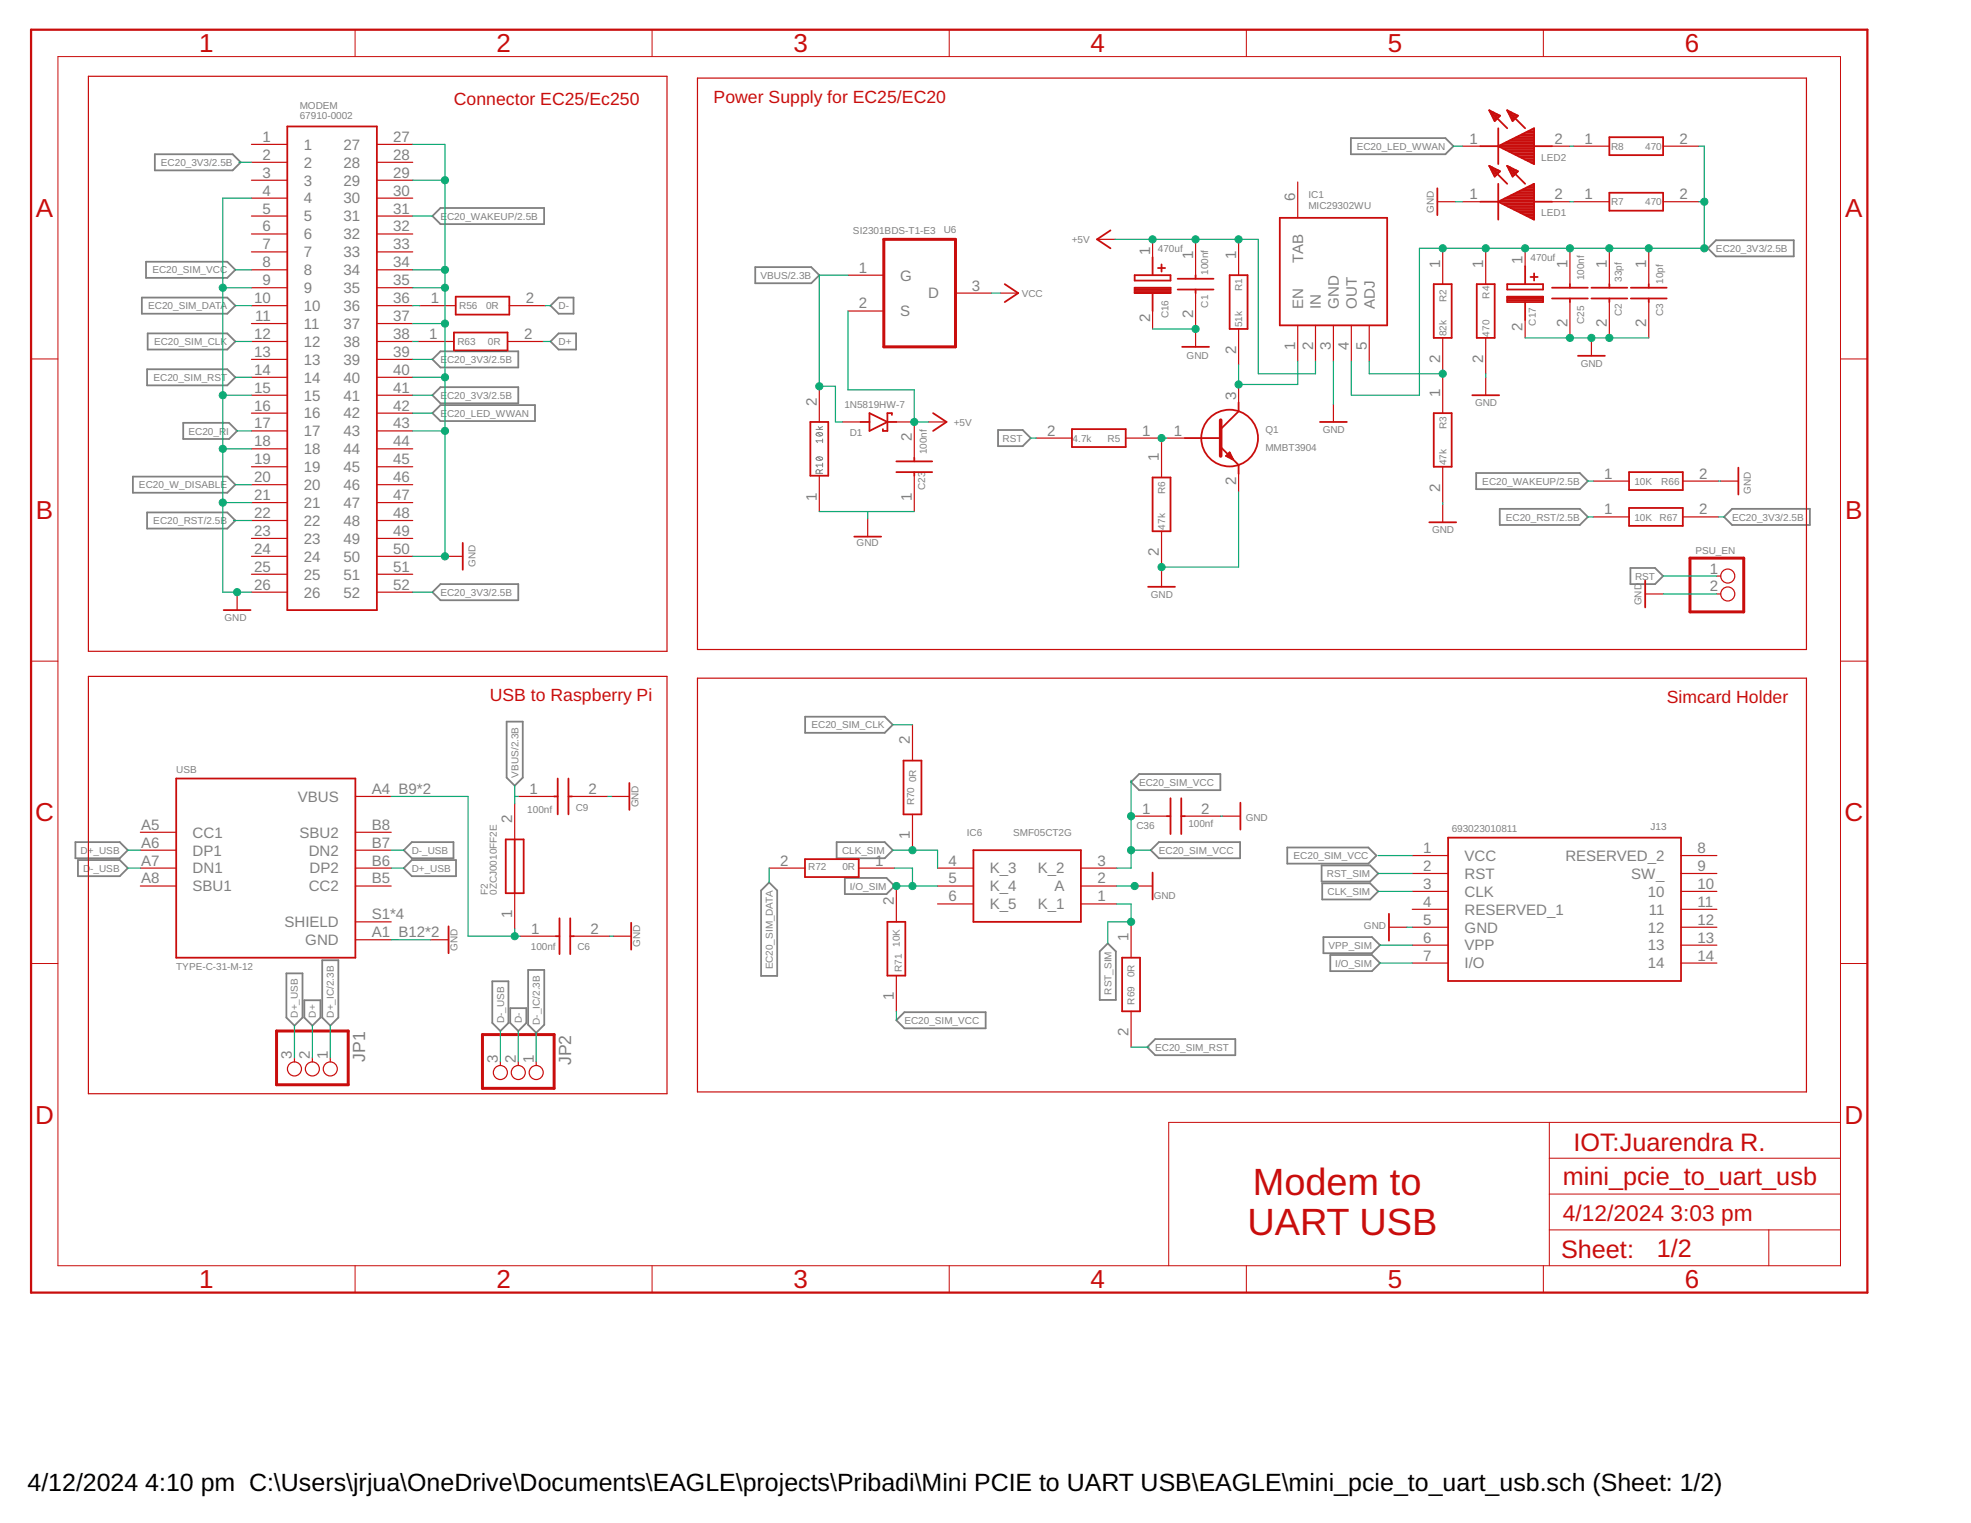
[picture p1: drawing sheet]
<svg xmlns="http://www.w3.org/2000/svg" width="279mm" height="216mm" viewBox="0 0 279 216" stroke-linecap="round" stroke-linejoin="round" font-family="sans-serif">
<g fill="none" stroke="#808080" stroke-width=".14">
<path d="M115.7 60.9h.9M115.7 61.4l.3-.1h.3l.3 .1v.2a.55 .55 0 0 1-.9 0zM115.7 64.9l.4-.2 .4 .1 .1 .2a.53 .53 0 0 1-.9 0zM115.9 61.4l.5 .4M115.9 64.8l.5 .4M116 60.5l.3 .4M116.2 67.1v-.4a.25 .25 0 0 0-.3-.1 .25 .25 0 0 0-.2 .2v.3h.9M116.6 62.5h-.9l.2 .2M116.6 62.2v.5M116.6 65.7v.5M116.6 60.5l-.4 .2M116.6 66.6l-.4 .2"/>
<path d="M116.6 65.9h-.9l.2 .3"/>
</g>
<g fill="none" stroke="#808080" stroke-width=".25">
<path d="M191.5 19.6h13.4l1.1 1.1-1.1 1.2h-13.4zM20.7 37.1h11.5l1.2 1.1-1.2 1.2h-11.5zM21.9 21.9h11.1l1.1 1.1-1.1 1.2h-11.1zM61.3 30.6l1.1-1.1h14.7v2.3h-14.7zM107.1 37.9h7.9l1.1 1.1-1.1 1.2h-7.9zM242.1 35.2l1.1-1.1h11.1v2.2h-11.1zM20.1 42.2h12.1l1.2 1.1-1.2 1.2h-12.1zM20.8 52.3h11.4l1.2 1.2-1.2 1.1h-11.4zM20.9 47.3h11.3l1.2 1.1-1.2 1.2h-11.3zM26 59.9h6.5l1.1 1.2-1.1 1.1h-6.5zM61.3 50.9l1.1-1.1h11.1v2.3h-11.1zM61.3 56l1.1-1.1h11.1v2.3h-11.1z"/>
<path d="M61.3 58.6l1.1-1.2h13.4v2.3h-13.4zM78 43.3l1.2-1.1h2.1v2.3h-2.1zM78 48.4l1.2-1.1h2.5v2.3h-2.5zM18.8 67.6h13.4l1.2 1.1-1.2 1.1h-13.4zM20.8 72.6h11.4l1.2 1.2-1.2 1.1h-11.4zM141.5 61h3.5l1.1 1.1-1.1 1.1h-3.5zM209.3 67.1h14.6l1.2 1.1-1.2 1.1h-14.6zM212.6 72.1h11.3l1.2 1.2-1.2 1.1h-11.3zM244.4 73.3l1.1-1.2h11.1v2.3h-11.1zM61.3 83.9l1.1-1.1h11.1v2.3h-11.1zM231.1 80.5h3.5l1.2 1.2-1.2 1.1h-3.5zM10.7 119.4h6.3l1.1 1.1-1.1 1.2h-6.3z"/>
<path d="M58.4 119.4h5.9v2.3h-5.9l-1.2-1.2zM71.8 102.3h2.3v7.9l-1.1 1.2-1.2-1.2zM114.1 101.6h11.3l1.2 1.1-1.2 1.2h-11.3zM118.6 119.4h6.8l1.2 1.1-1.2 1.2h-6.8zM160.3 110.9l1.2-1.2h11.5v2.3h-11.5zM11 121.9h6l1.1 1.2-1.1 1.1h-6zM40.6 138h2.3v6.3l-1.2 1.1-1.1-1.1zM45.7 136.1h2.3v8.2l-1.2 1.1-1.1-1.1zM57.2 123.1l1.2-1.2h6.2v2.3h-6.2zM69.8 139.1h2.3v5.9l-1.2 1.2-1.1-1.2zM74.9 137.5h2.3v7.8l-1.2 1.1-1.1-1.1zM109 125.1l1.2 1.1v12.1h-2.3v-12.1z"/>
<path d="M119.8 124.5h5.9l1.1 1.1-1.1 1.1h-5.9zM157 133.7l1.2 1.2v6.9h-2.3v-6.9zM163.1 120.5l1.2-1.1h11.5v2.3h-11.5zM182.5 120.1h11.5l1.1 1.2-1.1 1.1h-11.5zM187.3 122.7h6.9l1.2 1.1-1.2 1.2h-6.9zM187.4 125.2h6.8l1.2 1.2-1.2 1.1h-6.8zM187.6 132.8h6.9l1.1 1.2-1.1 1.1h-6.9zM188.6 135.4h5.9l1.1 1.1-1.1 1.2h-5.9zM43.1 141.8h2.3v2.5l-1.1 1.1-1.2-1.1zM72.3 142.9h2.3v2.1l-1.1 1.2-1.2-1.2zM128.2 143.5h11.5v2.3h-11.5l-1.1-1.2zM162.6 148.4l1.2-1.1h11.3v2.3h-11.3z"/>
</g>
<g fill="none" stroke="#c90d0c" stroke-width=".17">
<path d="M12.5 10.8h82.1v81.5h-82.1zM98.9 11.1h157.2v81h-157.2zM35.6 20.5h5.1M35.6 23h5.1M35.6 25.5h5.1M35.6 28.1h5.1M35.6 30.6h5.1M35.6 33.2h5.1M35.6 35.7h5.1M35.6 38.2h5.1M53.4 20.5h5.1M53.4 23h5.1"/>
<path d="M53.4 25.5h5.1M53.4 28.1h5.1M53.4 30.6h5.1M53.4 33.2h5.1M53.4 35.7h5.1M53.4 38.2h5.1M120.2 39h5.1M155.5 33.9h2.6M163.4 33.9v2.6M169.5 33.9v5.1M175.6 33.9v5.1M184 25.8v5.1"/>
<path d="M203.8 28.6h2.5M204.5 35.2v5.1M207.3 28.6h2.5M207.3 20.7h2.5M210.6 35.2v5.1M216.2 35.2v2.5M220 28.6h2.5M220 20.7h2.5M222.5 35.2v5.1M223.1 28.6h5M223.1 20.7h5M228.1 35.2v5.1"/>
<path d="M233.7 35.2v5.1M235.8 28.6h5M235.8 20.7h5M35.6 40.8h5.1M35.6 43.3h5.1M35.6 45.9h5.1M35.6 48.4h5.1M35.6 50.9h5.1M35.6 53.5h5.1M35.6 56h5.1M35.6 58.6h5.1M53.4 40.8h5.1"/>
<path d="M53.4 43.3h5.1M53.4 45.9h5.1M53.4 48.4h5.1M53.4 50.9h5.1M53.4 53.5h5.1M53.4 56h5.1M53.4 58.6h5.1M59.3 48.4h5M59.5 43.3h5.1M71.9 48.4h5.1M72.2 43.3h5.1M116.1 54.8v5"/>
<path d="M119.4 59.8h2.6M120.2 44.1h5.1M127.1 59.8h2.5v5.1M131.6 59.8h2.6M135.4 41.6h5.1M141.8 41.6h2.5M163.4 44.1v2.5M169.5 41.6v7.6M175.6 46.6v5.1M175.6 54.5v2.5M184 46.1v5.1M186.5 46.1v5.1"/>
<path d="M189 46.1v5.1M189 57.3v2.5M191.6 46.1v5.1M194.1 46.1v5.1M204.5 47.9v5.1M204.5 53.5v5.1M210.6 47.9v5.1M210.6 53.5v2.5M216.2 45.4v2.5M222.5 42.8v5.1M225.6 47.9v2.5M228.1 42.8v5.1"/>
<path d="M233.7 42.8v5.1M35.6 61.1h5.1M35.6 63.6h5.1M35.6 66.2h5.1M35.6 68.7h5.1M35.6 71.2h5.1M35.6 73.8h5.1M35.6 76.3h5.1M35.6 78.9h5.1M53.4 61.1h5.1M53.4 63.6h5.1M53.4 66.2h5.1"/>
<path d="M53.4 68.7h5.1M53.4 71.2h5.1M53.4 73.8h5.1M53.4 76.3h5.1M53.4 78.9h5.1M63.1 78.9h2.5M116.1 67.4v5.1M123 73.5v2.6M129.6 67.4v5.1M146.9 62.1h5.1M159.6 62.1h5.1M164.7 62.6v5.1"/>
<path d="M164.7 75.3v5.1M165.4 62.1h2.6M175.6 67.2v2.5M204.5 66.2v5M204.5 71.5v2.5M225.8 68.2h5.1M225.8 73.3h5.1M238.5 68.2h5.1M238.5 73.3h5.1M243.9 68.2h2.5M12.5 95.9h82.1v59.1h-82.1zM33.6 83.9v2.6"/>
<path d="M35.6 81.4h5.1M35.6 83.9h5.1M53.4 81.4h5.1M53.4 83.9h5.1M98.9 96.1h157.2v58.7h-157.2zM164.7 80.6v2.6M233.2 84.2h2.6M243.4 81.7h.5M243.4 84.2h.5M19.9 118h5.1M50.4 112.9h5.1M50.4 118h5.1"/>
<path d="M73 113.9v5.1M73.5 112.9h5M81.1 112.9h5.1M86.7 112.9h2.5M129.3 102.7v5.1M129.3 115.4v5.1M160.3 115.7h5.1M168 115.7h5M173.3 115.7h2.5M19.9 125.6h5.1M19.9 123.1h5.1M19.9 120.5h5.1"/>
<path d="M50.4 125.6h5.1M50.4 123.1h5.1M50.4 133.2h5.1M50.4 120.5h5.1M50.4 130.7h5.1M61 133.2h2.6M73 126.6v5.1M73.7 132.7h5.1M81.3 132.7h5.1M86.9 132.7h2.6M109 123.1h5.1M121.7 123.1h5.1"/>
<path d="M127.1 125.6v5.1M127.1 138.3v5.1M132.9 125.6h5.1M132.9 123.1h5.1M132.9 128.1h5.1M153.2 125.6h5.1M153.2 123.1h5.1M153.2 128.1h5.1M160.3 130.7v5.1M160.8 125.6h2.6M196.9 131.4h2.5M200.2 121.3h5.1"/>
<path d="M200.2 123.8h5.1M200.2 126.4h5.1M200.2 128.9h5.1M200.2 131.4h5.1M200.2 134h5.1M200.2 136.5h5.1M238.3 121.3h5.1M238.3 123.8h5.1M238.3 126.4h5.1M238.3 128.9h5.1M238.3 131.4h5.1M238.3 134h5.1"/>
<path d="M238.3 136.5h5.1M41.7 150v.5M44.3 150v.5M46.8 150v.5M70.9 150.5v.5M73.5 150.5v.5M76 150.5v.5M160.3 143.4v5"/>
<circle cx="244.9" cy="81.7" r=".99"/>
<circle cx="244.9" cy="84.2" r=".99"/>
<circle cx="41.7" cy="151.5" r=".99"/>
<circle cx="44.3" cy="151.5" r=".99"/>
<circle cx="46.8" cy="151.5" r=".99"/>
<circle cx="70.9" cy="152" r=".99"/>
<circle cx="73.5" cy="152" r=".99"/>
<circle cx="76" cy="152" r=".99"/>
</g>
<g fill="none" stroke="#c90d0c" stroke-width=".14">
<path d="M8.2 8h252.7v171.4h-252.7zM50.3 4.2v3.8M92.4 4.2v3.8M134.6 4.2v3.8M176.7 4.2v3.8M218.8 4.2v3.8M4.4 50.9h3.8M260.9 50.9h3.8M4.4 93.7h3.8M260.9 93.7h3.8M4.4 136.6h3.8M260.9 136.6h3.8"/>
<path d="M219.6 159.1v20.3M260.9 159.1h-95.2v20.3M50.3 179.4v3.8M92.4 179.4v3.8M134.6 179.4v3.8M176.7 179.4v3.8M218.8 179.4v3.8M219.6 174.3h41.3M219.6 169.3h41.3M219.6 164.2h41.3M250.7 174.3v5.1"/>
</g>
<path d="M4.4 4.2h260.3v179h-260.3z" fill="none" stroke="#c90d0c" stroke-width=".32"/>
<g fill="none" stroke="#c90d0c" stroke-width=".25">
<path d="M40.7 17.9h12.7v68.6h-12.7zM211.1 15.6l2.6 2.6M211.1 15.6l1.5 .8-.7 .8zM211.2 15.7h.1M211.3 15.9h.4M211.4 16.2h.8M211.5 16.4h1.1M211.6 16.6h.8M211.7 16.8h.5M211.8 17h.2M212.4 18.2v5.1M213.7 15.6l2.5 2.6"/>
<path d="M213.7 15.6l1.5 .8-.8 .8zM213.7 15.7h.1M213.8 15.9h.4M213.9 16.2h.8M214 19.9h3.5M214 16.4h1.1M214.1 16.6h.9M214.2 16.8h.6M214.4 17h.1M214.4 19.7h3.1M214.9 19.5h2.6M215.3 19.3h2.2"/>
<path d="M215.8 19h1.7M216.2 18.8h1.3M216.6 18.6h.9M217.1 18.4h.4M228.1 19.5h7.7v2.5h-7.7zM157.4 32.7l-1.9 1.2 1.9 1.3M160.8 39h5.1v.8h-5.1zM163.4 36.5v2.5M164.1 38h1.1M164.7 37.5v1M166.9 39.5h5.1M169.5 39v.5"/>
<path d="M174.3 39h2.5v7.6h-2.5zM181.4 30.9h15.2v15.2h-15.2zM203.8 26.7v3.8M209.8 28.6h10.2M209.8 20.7h2.6M211.1 23.5l2.6 2.6M211.1 23.5l1.5 .8-.7 .7zM211.2 23.7h.3M211.3 23.9h.7M211.4 24.2h1M211.6 24.4h1M211.7 24.6h.6"/>
<path d="M211.8 24.8h.3M212.4 20.7l5.1-2.5v5.1zM212.4 28.6l5.1-2.5v5zM212.4 26.1v5M212.6 20.8h4.9M212.6 20.6h4.9M212.8 28.4h4.7M212.9 28.8h4.6M213 21h4.5M213.1 20.4h4.4M213.3 28.2h4.2M213.3 29h4.2"/>
<path d="M213.5 21.3h4M213.5 20.2h4M213.7 23.5l2.5 2.6M213.7 23.5l1.5 .8-.8 .7zM213.7 27.9h3.8M213.7 29.3h3.8M213.8 23.7h.3M213.9 23.9h.6M213.9 21.5h3.6M214 24.2h.9M214.1 24.4h1M214.2 27.7h3.3"/>
<path d="M214.2 29.5h3.3M214.2 24.6h.7M214.3 24.8h.4M214.4 21.7h3.1M214.6 27.5h2.9M214.6 29.7h2.9M214.8 21.9h2.7M215.1 27.3h2.4M215.1 29.9h2.4M215.3 22.2h2.2M215.5 27.1h2M215.5 30.2h2"/>
<path d="M215.7 22.4h1.8M215.9 26.8h1.6M216 30.4h1.5M216.2 22.6h1.3M216.2 37.7v2.6M216.4 26.6h1.1M216.4 30.6h1.1M216.6 22.8h.9M216.8 26.4h.7M216.9 30.8h.6M217 39.3h1M217 23.1h.5"/>
<path d="M217.3 26.2h.2M217.3 31.1h.2M217.5 38.8v1M217.5 20.7h2.5M228.1 27.3h7.7v2.6h-7.7zM64.3 47.1h7.6v2.6h-7.6zM64.6 42.1h7.6v2.5h-7.6zM114.9 59.8h2.5v7.6h-2.5zM122 59.8h1.3M123.3 58.6l2.5 1.2-2.5 1.3zM125.8 59.8h1.3M126.4 58.8v-.2h-.6v2.5h-.6v-.3"/>
<path d="M132.3 58.6l1.9 1.2-1.9 1.3M142.4 40.3l1.9 1.3-1.9 1.2M160.8 41h5.1M160.8 40.8h5.1v.8h-5.1zM160.8 41.5h5.1M160.8 41.3h5.1M160.8 40.8h5.1M163.4 41.6v2.5M166.9 41h5.1M167.6 49.2h3.8M169.5 41v.6M175.6 57v1.3l-2.6 2.5"/>
<path d="M187.1 59.8h3.8M203.2 40.3h2.6v7.6h-2.6zM203.2 58.6h2.6v7.6h-2.6zM208.7 56h3.8M209.3 40.3h2.6v7.6h-2.6zM213.7 42.1h5v.7h-5zM213.7 40.3h5v.7h-5zM213.7 42.6h5M213.7 42.4h5M213.7 42.1h5M216.2 42.8v2.6M220 40.8h5.1"/>
<path d="M220 42.3h5.1M222.5 40.3v.5M222.5 42.3v.5M223.7 50.4h3.8M225.6 40.8h5.1M225.6 42.3h5.1M228.1 40.3v.5M228.1 42.3v.5M231.2 40.8h5.1M231.2 42.3h5.1M233.7 40.3v.5M233.7 42.3v.5"/>
<path d="M65.6 77v3.8M121.1 76.1h3.8M127.1 66.9h5M127.1 65.4h5M129.6 64.9v.5M129.6 66.9v.5M152 60.8h7.6v2.6h-7.6zM163.4 67.7h2.5v7.6h-2.5zM168 62.1h5M173 63.4l2.6 2.5v1.3M173.8 64.6l.5-.5 .5 1.1zM173.8 64.6h.7"/>
<path d="M174.1 64.4h.3M174.1 64.8h.5M174.3 64.2h.1M174.6 65h.2M202.6 74h3.8M230.9 66.9h7.6v2.6h-7.6zM230.9 72h7.6v2.5h-7.6zM246.4 66.3v3.8M31.7 86.5h3.8M162.8 83.2h3.8M233.2 82.3v3.8M25 110.4h25.4v25.4h-25.4z"/>
<path d="M71.7 119h2.5v7.6h-2.5zM73 119v7.6M78.5 112.9h.6M79.1 110.4v5M80.6 110.4v5M80.6 112.9h.5M89.2 111v3.8M128.1 107.8h2.5v7.6h-2.5zM165.4 115.7h.5M165.9 113.2v5M167.4 113.2v5M167.4 115.7h.6"/>
<path d="M175.8 113.8v3.8M205.3 118.7h33v20.4h-33zM63.6 131.3v3.8M78.8 132.7h.5M79.3 130.2v5.1M80.8 130.2v5.1M80.8 132.7h.5M89.5 130.8v3.8M114.1 121.8h7.6v2.5h-7.6zM125.8 130.7h2.5v7.6h-2.5zM138 120.5h15.2v10.2h-15.2zM159.1 135.8h2.5v7.6h-2.5z"/>
<path d="M163.4 123.7v3.8M196.9 129.5v3.8"/>
<circle cx="174.3" cy="62.1" r="4"/>
</g>
<path d="M173 59.6v5" fill="none" stroke="#c90d0c" stroke-width=".51"/>
<path d="M125.3 33.9h10.1v15.3h-10.1zM239.6 79.1h7.6v7.6h-7.6zM39.2 146.2h10.2v7.6h-10.2zM68.4 146.7h10.1v7.6h-10.1z" fill="none" stroke="#c90d0c" stroke-width=".42"/>
<g fill="none" stroke="#0dab76" stroke-width=".17">
<path d="M33.4 38.2h2.2M33.9 23h1.7M35.6 28.1h-4v55.8h4M58.5 38.2h4.6M58.5 30.6h2.8M58.5 25.5h4.6M58.5 20.5h4.6v58.4h-4.6M120.2 39h-4.1v15.8h2.3v5h1M158.1 33.9h20.3v19.1h8.1v-1.8M206 20.7h1.3M206.3 28.6h1M222.5 28.6h.6"/>
<path d="M222.5 20.7h.6M240.8 20.7h.8v14.5M240.8 28.6h.8M242.1 35.2h-40.9v20.8h-9.6v-4.8M31.6 56h4M31.6 40.8h4M33.4 43.3h2.2M33.4 48.4h2.2M33.4 53.5h2.2M58.5 56h2.8M58.5 50.9h2.8M58.5 43.3h1"/>
<path d="M58.5 48.4h.8M58.5 53.5h4.6M58.5 58.6h2.8M58.5 40.8h4.6M58.5 45.9h4.6M77 48.4h1M77.3 43.3h.7M120.2 44.1v11.2h9.4v4.5h2M140.5 41.6h1.3M163.4 46.6h6.1M184 51.2v3.3h-8.4v-2.8M189 51.2v6.1"/>
<path d="M194.1 51.2v1.8h10.4v.5M210.6 53v.5M216.2 47.9h17.5M31.6 71.2h4M31.6 63.6h4M33.1 73.8h2.5M33.4 68.7h2.2M33.6 61.1h2M58.5 61.1h4.6M116.1 72.5h13.5M123 72.5v1M146.1 62.1h.8"/>
<path d="M165.4 62.1h-.7v.5M175.6 69.7v10.7h-10.9v.2M204.5 71.2v.3M225.1 73.3h.7M225.1 68.2h.7M243.6 73.3h.8M243.6 68.2h.3M33.6 83.9v.3M58.5 83.9h2.8M235.8 84.2h7.6M235.8 81.7h7.6M55.5 112.9h10.9v19.8h7.3"/>
<path d="M73 112.9h.5M73 111.4v2.5M86.2 112.9h.5M126.6 102.7h2.7M160.3 110.6v12.5h-2M173 115.7h.3M18.1 120.5h1.8M18.1 123.1h1.8M55.5 120.5h1.7M55.5 123.1h1.7M55.5 133.2h5.5M73 131.7v1"/>
<path d="M86.4 132.7h.5M109 123.1v2M126.6 120.5h6.3v2.6M126.6 125.6h6.3M126.8 123.1h2.5v2.5M158.3 128.1h2v2.6h-3.3v3M158.3 125.6h2.5M160.3 120.5h2.8M195.4 121.3h4.8M195.4 123.8h4.8M195.4 126.4h4.8M195.6 134h4.6"/>
<path d="M195.6 136.5h4.6M199.4 131.4h.8M41.7 145.4v4.6M44.3 145.4v4.6M46.8 145.4v4.6M70.9 146.2v4.3M73.5 146.2v4.3M76 146.4v4.1M127.1 143.4v1.2M160.3 148.4h2.6"/>
</g>
<g fill="#0dab76" stroke="#0dab76" stroke-width=".14">
<circle cx="222.5" cy="35.2" r=".51"/>
<circle cx="228.1" cy="35.2" r=".51"/>
<circle cx="233.7" cy="35.2" r=".51"/>
<circle cx="216.2" cy="35.2" r=".51"/>
<circle cx="204.5" cy="35.2" r=".51"/>
<circle cx="210.6" cy="35.2" r=".51"/>
<circle cx="241.6" cy="35.2" r=".51"/>
<circle cx="241.6" cy="28.6" r=".51"/>
<circle cx="160.3" cy="115.7" r=".51"/>
<circle cx="160.3" cy="120.5" r=".51"/>
<circle cx="222.5" cy="47.9" r=".51"/>
<circle cx="225.6" cy="47.9" r=".51"/>
<circle cx="228.1" cy="47.9" r=".51"/>
<circle cx="160.8" cy="125.6" r=".51"/>
<circle cx="63.1" cy="61.1" r=".51"/>
<circle cx="63.1" cy="53.5" r=".51"/>
<circle cx="63.1" cy="45.9" r=".51"/>
<circle cx="63.1" cy="40.8" r=".51"/>
<circle cx="63.1" cy="38.2" r=".51"/>
<circle cx="63.1" cy="25.5" r=".51"/>
<circle cx="63.1" cy="78.9" r=".51"/>
<circle cx="33.6" cy="83.9" r=".51"/>
<circle cx="31.6" cy="71.2" r=".51"/>
<circle cx="31.6" cy="63.6" r=".51"/>
<circle cx="31.6" cy="56" r=".51"/>
<circle cx="31.6" cy="40.8" r=".51"/>
<circle cx="169.5" cy="46.6" r=".51"/>
<circle cx="164.7" cy="80.4" r=".51"/>
<circle cx="160.3" cy="130.7" r=".51"/>
<circle cx="129.3" cy="120.5" r=".51"/>
<circle cx="127.1" cy="125.6" r=".51"/>
<circle cx="129.3" cy="125.6" r=".51"/>
<circle cx="163.4" cy="33.9" r=".51"/>
<circle cx="169.5" cy="33.9" r=".51"/>
<circle cx="175.6" cy="33.9" r=".51"/>
<circle cx="129.6" cy="59.8" r=".51"/>
<circle cx="175.6" cy="54.5" r=".51"/>
<circle cx="204.5" cy="53" r=".51"/>
<circle cx="164.7" cy="62.1" r=".51"/>
<circle cx="73" cy="132.7" r=".51"/>
<circle cx="116.1" cy="54.8" r=".51"/>
</g>
<g font-size="5.4" fill="#c90d0c">
<text x="177.6" y="169.3">Modem to</text>
<text x="176.8" y="175.1">UART USB</text>
</g>
<g font-size="3.7" fill="#c90d0c">
<text x="28.3" y="7.4">1</text>
<text x="70.4" y="7.4">2</text>
<text x="112.5" y="7.4">3</text>
<text x="154.6" y="7.4">4</text>
<text x="196.7" y="7.4">5</text>
<text x="238.8" y="7.4">6</text>
<text x="5.1" y="30.7">A</text>
<text x="261.6" y="30.7">A</text>
<text x="5.1" y="73.6">B</text>
<text x="261.6" y="73.6">B</text>
<text x="5" y="116.4">C</text>
<text x="261.5" y="116.4">C</text>
<text x="5" y="159.3">D</text>
<text x="261.5" y="159.3">D</text>
<text x="28.3" y="182.6">1</text>
<text x="70.4" y="182.6">2</text>
<text x="112.5" y="182.6">3</text>
<text x="154.6" y="182.6">4</text>
<text x="196.7" y="182.6">5</text>
<text x="238.8" y="182.6">6</text>
</g>
<g font-size="3.6" fill="#c90d0c">
<text x="223.1" y="163.2">IOT:Juarendra R.</text>
<text x="221.5" y="168">mini_pcie_to_uart_usb</text>
<text x="221.3" y="178.3">Sheet:</text>
<text x="234.9" y="178.2">1/2</text>
</g>
<g font-size="3.5">
<text x="3.9" y="211.4">4/12/2024</text>
<text x="20.6" y="211.4">4:10 pm C:\Users\jrjua\OneDrive\Documents\EAGLE\projects\Pribadi\Mini PCIE to UART USB\EAGLE\mini_pcie_to_uart_usb.sch (Sheet: 1/2)</text>
</g>
<g font-size="3.2" fill="#c90d0c">
<text x="221.5" y="173.1">4/12/2024</text>
<text x="236.8" y="173.1">3:03 pm</text>
</g>
<g font-size="2.5" fill="#c90d0c">
<text x="64.3" y="14.9">Connector EC25/Ec250</text>
<text x="101.2" y="14.6">Power Supply for EC25/EC20</text>
<text x="69.4" y="99.4">USB to Raspberry Pi</text>
<text x="236.3" y="99.7">Simcard Holder</text>
</g>
<g font-size="2.5" fill="#808080">
<text x="51.8" y="150.5" transform="rotate(-90 51.8 150.5)">JP1</text>
<text x="81" y="151" transform="rotate(-90 81 151)">JP2</text>
</g>
<g font-size="2.1" fill="#808080">
<text x="37.2" y="20.1">1</text>
<text x="37.2" y="22.7">2</text>
<text x="43.1" y="21.2">1</text>
<text x="43.1" y="23.8">2</text>
<text x="48.7" y="21.2">27</text>
<text x="48.7" y="23.8">28</text>
<text x="55.8" y="20.1">27</text>
<text x="55.8" y="22.7">28</text>
<text x="208.3" y="20.4">1</text>
<text x="220.4" y="20.4">2</text>
<text x="224.6" y="20.4">1</text>
<text x="238.1" y="20.4">2</text>
<text x="37.2" y="25.2">3</text>
<text x="37.2" y="27.7">4</text>
<text x="43.1" y="26.3">3</text>
<text x="43.1" y="28.8">4</text>
<text x="48.7" y="26.3">29</text>
<text x="48.7" y="28.8">30</text>
<text x="55.8" y="25.2">29</text>
<text x="55.8" y="27.7">30</text>
<text x="183.6" y="28.5" transform="rotate(-90 183.6 28.5)">6</text>
<text x="208.3" y="28.2">1</text>
<text x="220.4" y="28.2">2</text>
<text x="224.6" y="28.2">1</text>
<text x="238.1" y="28.2">2</text>
<text x="37.2" y="30.3">5</text>
<text x="37.2" y="32.8">6</text>
<text x="37.2" y="35.3">7</text>
<text x="43.1" y="31.4">5</text>
<text x="43.1" y="33.9">6</text>
<text x="48.7" y="31.4">31</text>
<text x="48.7" y="33.9">32</text>
<text x="55.8" y="30.3">31</text>
<text x="55.8" y="32.8">32</text>
<text x="55.8" y="35.3">33</text>
<text x="37.2" y="37.9">8</text>
<text x="37.2" y="40.4">9</text>
<text x="43.1" y="36.5">7</text>
<text x="43.1" y="39">8</text>
<text x="43.1" y="41.5">9</text>
<text x="48.7" y="36.5">33</text>
<text x="48.7" y="39">34</text>
<text x="48.7" y="41.5">35</text>
<text x="55.8" y="37.9">34</text>
<text x="55.8" y="40.4">35</text>
<text x="121.8" y="38.6">1</text>
<text x="127.6" y="39.8">G</text>
<text x="137.8" y="41.2">3</text>
<text x="163" y="36.1" transform="rotate(-90 163 36.1)">1</text>
<text x="169.1" y="36.7" transform="rotate(-90 169.1 36.7)">1</text>
<text x="175.2" y="36.7" transform="rotate(-90 175.2 36.7)">1</text>
<text x="184.7" y="37.2" transform="rotate(-90 184.7 37.2)">TAB</text>
<text x="204.2" y="37.9" transform="rotate(-90 204.2 37.9)">1</text>
<text x="210.3" y="37.9" transform="rotate(-90 210.3 37.9)">1</text>
<text x="215.8" y="37.4" transform="rotate(-90 215.8 37.4)">1</text>
<text x="222.2" y="37.9" transform="rotate(-90 222.2 37.9)">1</text>
<text x="227.8" y="37.9" transform="rotate(-90 227.8 37.9)">1</text>
<text x="233.4" y="37.9" transform="rotate(-90 233.4 37.9)">1</text>
<text x="36" y="43">10</text>
<text x="36.2" y="45.5">11</text>
<text x="43.1" y="44.1">10</text>
<text x="43.1" y="46.6">11</text>
<text x="48.7" y="44.1">36</text>
<text x="48.7" y="46.6">37</text>
<text x="55.8" y="43">36</text>
<text x="55.8" y="45.5">37</text>
<text x="61.1" y="43">1</text>
<text x="74.5" y="43">2</text>
<text x="121.8" y="43.7">2</text>
<text x="127.6" y="44.8">S</text>
<text x="131.6" y="42.3">D</text>
<text x="163" y="45.6" transform="rotate(-90 163 45.6)">2</text>
<text x="169.1" y="45.1" transform="rotate(-90 169.1 45.1)">2</text>
<text x="184.7" y="43.8" transform="rotate(-90 184.7 43.8)">EN</text>
<text x="187.3" y="43.8" transform="rotate(-90 187.3 43.8)">IN</text>
<text x="189.8" y="43.8" transform="rotate(-90 189.8 43.8)">GND</text>
<text x="192.3" y="43.8" transform="rotate(-90 192.3 43.8)">OUT</text>
<text x="194.9" y="43.8" transform="rotate(-90 194.9 43.8)">ADJ</text>
<text x="215.8" y="46.9" transform="rotate(-90 215.8 46.9)">2</text>
<text x="222.2" y="46.3" transform="rotate(-90 222.2 46.3)">2</text>
<text x="227.8" y="46.3" transform="rotate(-90 227.8 46.3)">2</text>
<text x="233.4" y="46.3" transform="rotate(-90 233.4 46.3)">2</text>
<text x="36" y="48">12</text>
<text x="36" y="50.6">13</text>
<text x="36" y="53.1">14</text>
<text x="43.1" y="49.2">12</text>
<text x="43.1" y="51.7">13</text>
<text x="48.7" y="49.2">38</text>
<text x="48.7" y="51.7">39</text>
<text x="55.8" y="48">38</text>
<text x="55.8" y="50.6">39</text>
<text x="55.8" y="53.1">40</text>
<text x="60.8" y="48">1</text>
<text x="74.3" y="48">2</text>
<text x="175.2" y="50.1" transform="rotate(-90 175.2 50.1)">2</text>
<text x="183.6" y="49.6" transform="rotate(-90 183.6 49.6)">1</text>
<text x="186.1" y="49.6" transform="rotate(-90 186.1 49.6)">2</text>
<text x="188.7" y="49.6" transform="rotate(-90 188.7 49.6)">3</text>
<text x="191.2" y="49.6" transform="rotate(-90 191.2 49.6)">4</text>
<text x="193.8" y="49.6" transform="rotate(-90 193.8 49.6)">5</text>
<text x="204.2" y="51.4" transform="rotate(-90 204.2 51.4)">2</text>
<text x="210.3" y="51.4" transform="rotate(-90 210.3 51.4)">2</text>
<text x="36" y="55.7">15</text>
<text x="36" y="58.2">16</text>
<text x="43.1" y="54.2">14</text>
<text x="43.1" y="56.8">15</text>
<text x="43.1" y="59.3">16</text>
<text x="48.7" y="54.2">40</text>
<text x="48.7" y="56.8">41</text>
<text x="48.7" y="59.3">42</text>
<text x="55.8" y="55.7">41</text>
<text x="55.8" y="58.2">42</text>
<text x="115.8" y="57.5" transform="rotate(-90 115.8 57.5)">2</text>
<text x="175.2" y="56.7" transform="rotate(-90 175.2 56.7)">3</text>
<text x="204.2" y="56.2" transform="rotate(-90 204.2 56.2)">1</text>
<text x="36" y="60.7">17</text>
<text x="36" y="63.3">18</text>
<text x="36" y="65.8">19</text>
<text x="43.1" y="61.9">17</text>
<text x="43.1" y="64.4">18</text>
<text x="48.7" y="61.9">43</text>
<text x="48.7" y="64.4">44</text>
<text x="55.8" y="60.7">43</text>
<text x="55.8" y="63.3">44</text>
<text x="55.8" y="65.8">45</text>
<text x="129.2" y="62.6" transform="rotate(-90 129.2 62.6)">2</text>
<text x="148.4" y="61.8">2</text>
<text x="161.9" y="61.8">1</text>
<text x="164.3" y="65.4" transform="rotate(-90 164.3 65.4)">1</text>
<text x="166.4" y="61.8">1</text>
<text x="36" y="68.4">20</text>
<text x="36" y="70.9">21</text>
<text x="43.1" y="66.9">19</text>
<text x="43.1" y="69.5">20</text>
<text x="48.7" y="66.9">45</text>
<text x="48.7" y="69.5">46</text>
<text x="55.8" y="68.4">46</text>
<text x="55.8" y="70.9">47</text>
<text x="115.8" y="71" transform="rotate(-90 115.8 71)">1</text>
<text x="129.2" y="71" transform="rotate(-90 129.2 71)">1</text>
<text x="175.2" y="68.7" transform="rotate(-90 175.2 68.7)">2</text>
<text x="204.2" y="69.7" transform="rotate(-90 204.2 69.7)">2</text>
<text x="227.4" y="67.9">1</text>
<text x="240.9" y="67.9">2</text>
<text x="36" y="73.4">22</text>
<text x="36" y="76">23</text>
<text x="43.1" y="72">21</text>
<text x="43.1" y="74.6">22</text>
<text x="43.1" y="77.1">23</text>
<text x="48.7" y="72">47</text>
<text x="48.7" y="74.6">48</text>
<text x="48.7" y="77.1">49</text>
<text x="55.8" y="73.4">48</text>
<text x="55.8" y="76">49</text>
<text x="227.4" y="72.9">1</text>
<text x="240.9" y="72.9">2</text>
<text x="36" y="78.5">24</text>
<text x="36" y="81.1">25</text>
<text x="36" y="83.6">26</text>
<text x="43.1" y="79.6">24</text>
<text x="43.1" y="82.2">25</text>
<text x="48.7" y="79.6">50</text>
<text x="48.7" y="82.2">51</text>
<text x="55.8" y="78.5">50</text>
<text x="55.8" y="81.1">51</text>
<text x="55.8" y="83.6">52</text>
<text x="164.3" y="78.8" transform="rotate(-90 164.3 78.8)">2</text>
<text x="242.4" y="81.3">1</text>
<text x="242.4" y="83.8">2</text>
<text x="43.1" y="84.7">26</text>
<text x="48.7" y="84.7">52</text>
<text x="129" y="105.5" transform="rotate(-90 129 105.5)">2</text>
<text x="42.2" y="113.7">VBUS</text>
<text x="52.7" y="112.5">A4_B9*2</text>
<text x="75" y="112.5">1</text>
<text x="83.4" y="112.5">2</text>
<text x="20" y="117.6">A5</text>
<text x="27.3" y="118.7">CC1</text>
<text x="42.5" y="118.7">SBU2</text>
<text x="52.7" y="117.6">B8</text>
<text x="72.6" y="116.7" transform="rotate(-90 72.6 116.7)">2</text>
<text x="129" y="119" transform="rotate(-90 129 119)">1</text>
<text x="161.9" y="115.3">1</text>
<text x="170.3" y="115.3">2</text>
<text x="20" y="120.2">A6</text>
<text x="20" y="125.2">A8</text>
<text x="20" y="122.7">A7</text>
<text x="27.3" y="121.3">DP1</text>
<text x="27.3" y="123.8">DN1</text>
<text x="43.8" y="121.3">DN2</text>
<text x="43.9" y="123.8">DP2</text>
<text x="52.7" y="122.7">B6</text>
<text x="52.7" y="125.2">B5</text>
<text x="52.7" y="120.2">B7</text>
<text x="110.6" y="122.7">2</text>
<text x="124.1" y="122.7">1</text>
<text x="134.5" y="125.2">5</text>
<text x="134.5" y="122.7">4</text>
<text x="140.3" y="123.8">K_3</text>
<text x="147.1" y="123.8">K_2</text>
<text x="155.6" y="125.2">2</text>
<text x="155.6" y="122.7">3</text>
<text x="201.8" y="120.9">1</text>
<text x="201.8" y="123.5">2</text>
<text x="207.6" y="122">VCC</text>
<text x="207.6" y="124.6">RST</text>
<text x="221.9" y="122">RESERVED_2</text>
<text x="231.2" y="124.6">SW_</text>
<text x="240.6" y="120.9">8</text>
<text x="240.6" y="123.5">9</text>
<text x="27.3" y="126.4">SBU1</text>
<text x="40.3" y="131.4">SHIELD</text>
<text x="43.8" y="126.4">CC2</text>
<text x="52.7" y="130.3">S1*4</text>
<text x="72.6" y="130.1" transform="rotate(-90 72.6 130.1)">1</text>
<text x="126.7" y="128.3" transform="rotate(-90 126.7 128.3)">2</text>
<text x="134.5" y="127.8">6</text>
<text x="140.3" y="128.9">K_5</text>
<text x="140.3" y="126.4">K_4</text>
<text x="147.1" y="128.9">K_1</text>
<text x="149.5" y="126.4">A</text>
<text x="155.6" y="127.8">1</text>
<text x="201.8" y="126">3</text>
<text x="201.8" y="128.5">4</text>
<text x="201.8" y="131.1">5</text>
<text x="207.6" y="127.1">CLK</text>
<text x="207.6" y="129.7">RESERVED_1</text>
<text x="233.6" y="127.1">10</text>
<text x="233.7" y="129.7">11</text>
<text x="240.6" y="126">10</text>
<text x="240.6" y="128.5">11</text>
<text x="240.6" y="131.1">12</text>
<text x="43.3" y="134">GND</text>
<text x="52.7" y="132.9">A1_B12*2</text>
<text x="75.3" y="132.4">1</text>
<text x="83.7" y="132.4">2</text>
<text x="160" y="133.4" transform="rotate(-90 160 133.4)">1</text>
<text x="201.8" y="133.6">6</text>
<text x="201.8" y="136.2">7</text>
<text x="207.6" y="132.2">GND</text>
<text x="207.6" y="134.7">VPP</text>
<text x="207.6" y="137.3">I/O</text>
<text x="233.6" y="132.2">12</text>
<text x="233.6" y="134.7">13</text>
<text x="233.6" y="137.3">14</text>
<text x="240.6" y="133.6">13</text>
<text x="240.6" y="136.2">14</text>
<text x="126.7" y="141.8" transform="rotate(-90 126.7 141.8)">1</text>
<text x="160" y="146.9" transform="rotate(-90 160 146.9)">2</text>
<text x="41.4" y="150.2" transform="rotate(-90 41.4 150.2)">3</text>
<text x="43.9" y="150.2" transform="rotate(-90 43.9 150.2)">2</text>
<text x="46.5" y="150.2" transform="rotate(-90 46.5 150.2)">1</text>
<text x="70.6" y="150.7" transform="rotate(-90 70.6 150.7)">3</text>
<text x="73.1" y="150.7" transform="rotate(-90 73.1 150.7)">2</text>
<text x="75.7" y="150.7" transform="rotate(-90 75.7 150.7)">1</text>
</g>
<g font-size="1.4" fill="#808080">
<text x="42.5" y="16.9">67910-0002</text>
<text x="42.5" y="15.4">MODEM</text>
<text x="22.8" y="23.5">EC20_3V3/2.5B</text>
<text x="192.3" y="21.2">EC20_LED_WWAN</text>
<text x="218.5" y="22.8">LED2</text>
<text x="228.4" y="21.2">R8</text>
<text x="233.2" y="21.2">470</text>
<text x="185.5" y="29.6">MIC29302WU</text>
<text x="185.5" y="28.1">IC1</text>
<text x="228.4" y="29.1">R7</text>
<text x="233.2" y="29.1">470</text>
<text x="62.4" y="31.1">E</text>
<text x="63.4" y="31.1">C20_WAKEUP/2.5B</text>
<text x="120.9" y="33.2">SI2301BDS-T1-E3</text>
<text x="133.8" y="33">U6</text>
<text x="151.9" y="34.4">+5V</text>
<text x="164.1" y="35.7">470uf</text>
<text x="203.2" y="30.2" transform="rotate(-90 203.2 30.2)">GND</text>
<text x="218.5" y="30.6">LED1</text>
<text x="243.2" y="35.7">EC20_3V3/2.5B</text>
<text x="21.6" y="38.8">EC20_SIM_VCC</text>
<text x="107.8" y="39.5">VBUS/2.3B</text>
<text x="171.3" y="39" transform="rotate(-90 171.3 39)">100nf</text>
<text x="176.1" y="41.3" transform="rotate(-90 176.1 41.3)">R1</text>
<text x="217" y="37">470uf</text>
<text x="224.6" y="39.7" transform="rotate(-90 224.6 39.7)">100nf</text>
<text x="229.9" y="40" transform="rotate(-90 229.9 40)">33pf</text>
<text x="235.8" y="40.2" transform="rotate(-90 235.8 40.2)">10pf</text>
<text x="21" y="43.8">EC20_SIM_DATA</text>
<text x="65.1" y="43.8">R56</text>
<text x="68.9" y="43.8">0R</text>
<text x="79.2" y="43.8">D-</text>
<text x="144.8" y="42.1">VCC</text>
<text x="165.7" y="45.1" transform="rotate(-90 165.7 45.1)">C16</text>
<text x="171.3" y="43.6" transform="rotate(-90 171.3 43.6)">C1</text>
<text x="176.1" y="46.4" transform="rotate(-90 176.1 46.4)">51k</text>
<text x="205" y="47.6" transform="rotate(-90 205 47.6)">82k</text>
<text x="205" y="42.8" transform="rotate(-90 205 42.8)">R2</text>
<text x="211.1" y="47.7" transform="rotate(-90 211.1 47.7)">470</text>
<text x="211.1" y="42.3" transform="rotate(-90 211.1 42.3)">R4</text>
<text x="217.7" y="46.2" transform="rotate(-90 217.7 46.2)">C17</text>
<text x="224.6" y="45.9" transform="rotate(-90 224.6 45.9)">C25</text>
<text x="229.9" y="44.9" transform="rotate(-90 229.9 44.9)">C2</text>
<text x="235.8" y="44.9" transform="rotate(-90 235.8 44.9)">C3</text>
<text x="21.8" y="54">EC20_SIM_RST</text>
<text x="21.8" y="48.9">EC20_SIM_CLK</text>
<text x="62.4" y="51.4">E</text>
<text x="63.4" y="51.4">C20_3V3/2.5B</text>
<text x="64.8" y="48.9">R63</text>
<text x="69.2" y="48.9">0R</text>
<text x="79.2" y="48.9">D+</text>
<text x="168.2" y="50.9">GND</text>
<text x="224.1" y="52">GND</text>
<text x="62.4" y="56.5">E</text>
<text x="62.4" y="59.1">E</text>
<text x="63.4" y="56.5">C20_3V3/2.5B</text>
<text x="63.4" y="59.1">C20_LED_WWAN</text>
<text x="119.7" y="57.8">1N5819HW-7</text>
<text x="209.1" y="57.5">GND</text>
<text x="26.7" y="61.6">EC20_RI</text>
<text x="120.5" y="61.9">D1</text>
<text x="131.4" y="64.4" transform="rotate(-90 131.4 64.4)">100nf</text>
<text x="135.2" y="60.3">+5V</text>
<text x="142.1" y="62.6">RST</text>
<text x="152.1" y="62.6">4.7k</text>
<text x="157" y="62.6">R5</text>
<text x="179.4" y="63.9">MMBT3904</text>
<text x="179.4" y="61.4">Q1</text>
<text x="187.5" y="61.4">GND</text>
<text x="205" y="65.9" transform="rotate(-90 205 65.9)">47k</text>
<text x="205" y="60.9" transform="rotate(-90 205 60.9)">R3</text>
<text x="19.7" y="69.2">EC20_W_DISABLE</text>
<text x="131.1" y="69.5" transform="rotate(-90 131.1 69.5)">C23</text>
<text x="165.2" y="70" transform="rotate(-90 165.2 70)">R6</text>
<text x="210.1" y="68.7">EC20_WAKEUP/2.5B</text>
<text x="231.7" y="68.7">10K</text>
<text x="235.5" y="68.7">R66</text>
<text x="248.2" y="70" transform="rotate(-90 248.2 70)">GND</text>
<text x="21.7" y="74.3">EC20_RST/2.5B</text>
<text x="121.4" y="77.3">GND</text>
<text x="165.2" y="75.1" transform="rotate(-90 165.2 75.1)">47k</text>
<text x="203" y="75.6">GND</text>
<text x="213.5" y="73.8">EC20_RST/2.5B</text>
<text x="231.7" y="73.8">10K</text>
<text x="235.2" y="73.8">R67</text>
<text x="245.5" y="73.8">EC20_3V3/2.5B</text>
<text x="67.4" y="80.4" transform="rotate(-90 67.4 80.4)">GND</text>
<text x="231.8" y="82.2">RST</text>
<text x="240.3" y="78.5">PSU_EN</text>
<text x="31.8" y="88">GND</text>
<text x="62.4" y="84.5">EC20_3V3/2.5B</text>
<text x="163.1" y="84.7">GND</text>
<text x="232.7" y="85.8" transform="rotate(-90 232.7 85.8)">GND</text>
<text x="115" y="103.3">EC20_SIM_CLK</text>
<text x="25" y="109.6">USB</text>
<text x="73.5" y="110.2" transform="rotate(-90 73.5 110.2)">VBUS/2.3B</text>
<text x="129.9" y="110.9" transform="rotate(-90 129.9 110.9)">0R</text>
<text x="161.5" y="111.4">EC20_SIM_VCC</text>
<text x="74.7" y="115.2">100nf</text>
<text x="81.6" y="114.9">C9</text>
<text x="90.5" y="114.5" transform="rotate(-90 90.5 114.5)">GND</text>
<text x="129.6" y="114.2" transform="rotate(-90 129.6 114.2)">R70</text>
<text x="137.1" y="118.5">IC6</text>
<text x="143.6" y="118.5">SMF05CT2G</text>
<text x="161.1" y="117.5">C36</text>
<text x="168.5" y="117.2">100nf</text>
<text x="176.6" y="116.5">GND</text>
<text x="205.8" y="118">693023010811</text>
<text x="234" y="117.7">J13</text>
<text x="11.4" y="121">D+_USB</text>
<text x="11.8" y="123.6">D</text>
<text x="12.8" y="123.6">-_USB</text>
<text x="58.4" y="121">D-_USB</text>
<text x="58.4" y="123.6">D+_USB</text>
<text x="114.6" y="123.3">R72</text>
<text x="119.4" y="121">CLK_SIM</text>
<text x="119.4" y="123.3">0R</text>
<text x="164.3" y="121">EC20_SIM_VCC</text>
<text x="183.4" y="121.8">EC20_SIM_VCC</text>
<text x="188.1" y="124.3">RST_SIM</text>
<text x="69.2" y="126.9" transform="rotate(-90 69.2 126.9)">F2</text>
<text x="70.4" y="126.9" transform="rotate(-90 70.4 126.9)">0ZCJ0010FF2E</text>
<text x="120.5" y="126.1">I/O_SIM</text>
<text x="163.5" y="127.4">GND</text>
<text x="188.2" y="126.9">CLK_SIM</text>
<text x="193.3" y="131.7">GND</text>
<text x="25" y="137.5">TYPE-C-31-M-12</text>
<text x="64.8" y="134.8" transform="rotate(-90 64.8 134.8)">GND</text>
<text x="75.3" y="134.7">100nf</text>
<text x="81.9" y="134.7">C6</text>
<text x="90.7" y="134.3" transform="rotate(-90 90.7 134.3)">GND</text>
<text x="109.5" y="137.4" transform="rotate(-90 109.5 137.4)">EC20_SIM_DATA</text>
<text x="127.6" y="134.2" transform="rotate(-90 127.6 134.2)">10K</text>
<text x="127.8" y="137.8" transform="rotate(-90 127.8 137.8)">R71</text>
<text x="188.3" y="134.5">VPP_SIM</text>
<text x="189.3" y="137">I/O_SIM</text>
<text x="157.5" y="141" transform="rotate(-90 157.5 141)">RST_SIM</text>
<text x="160.8" y="142.4" transform="rotate(-90 160.8 142.4)">R69</text>
<text x="160.8" y="138.6" transform="rotate(-90 160.8 138.6)">0R</text>
<text x="42.2" y="144.3" transform="rotate(-90 42.2 144.3)">D+_USB</text>
<text x="44.8" y="144.3" transform="rotate(-90 44.8 144.3)">D+</text>
<text x="47.3" y="144.3" transform="rotate(-90 47.3 144.3)">D+_IC/2.3B</text>
<text x="71.4" y="145" transform="rotate(-90 71.4 145)">D-_USB</text>
<text x="74" y="145" transform="rotate(-90 74 145)">D-</text>
<text x="76.5" y="145.3" transform="rotate(-90 76.5 145.3)">D-_IC/2.3B</text>
<text x="128.2" y="145.1">EC20_SIM_VCC</text>
<text x="163.8" y="149">EC20_SIM_RST</text>
</g>
</svg>
